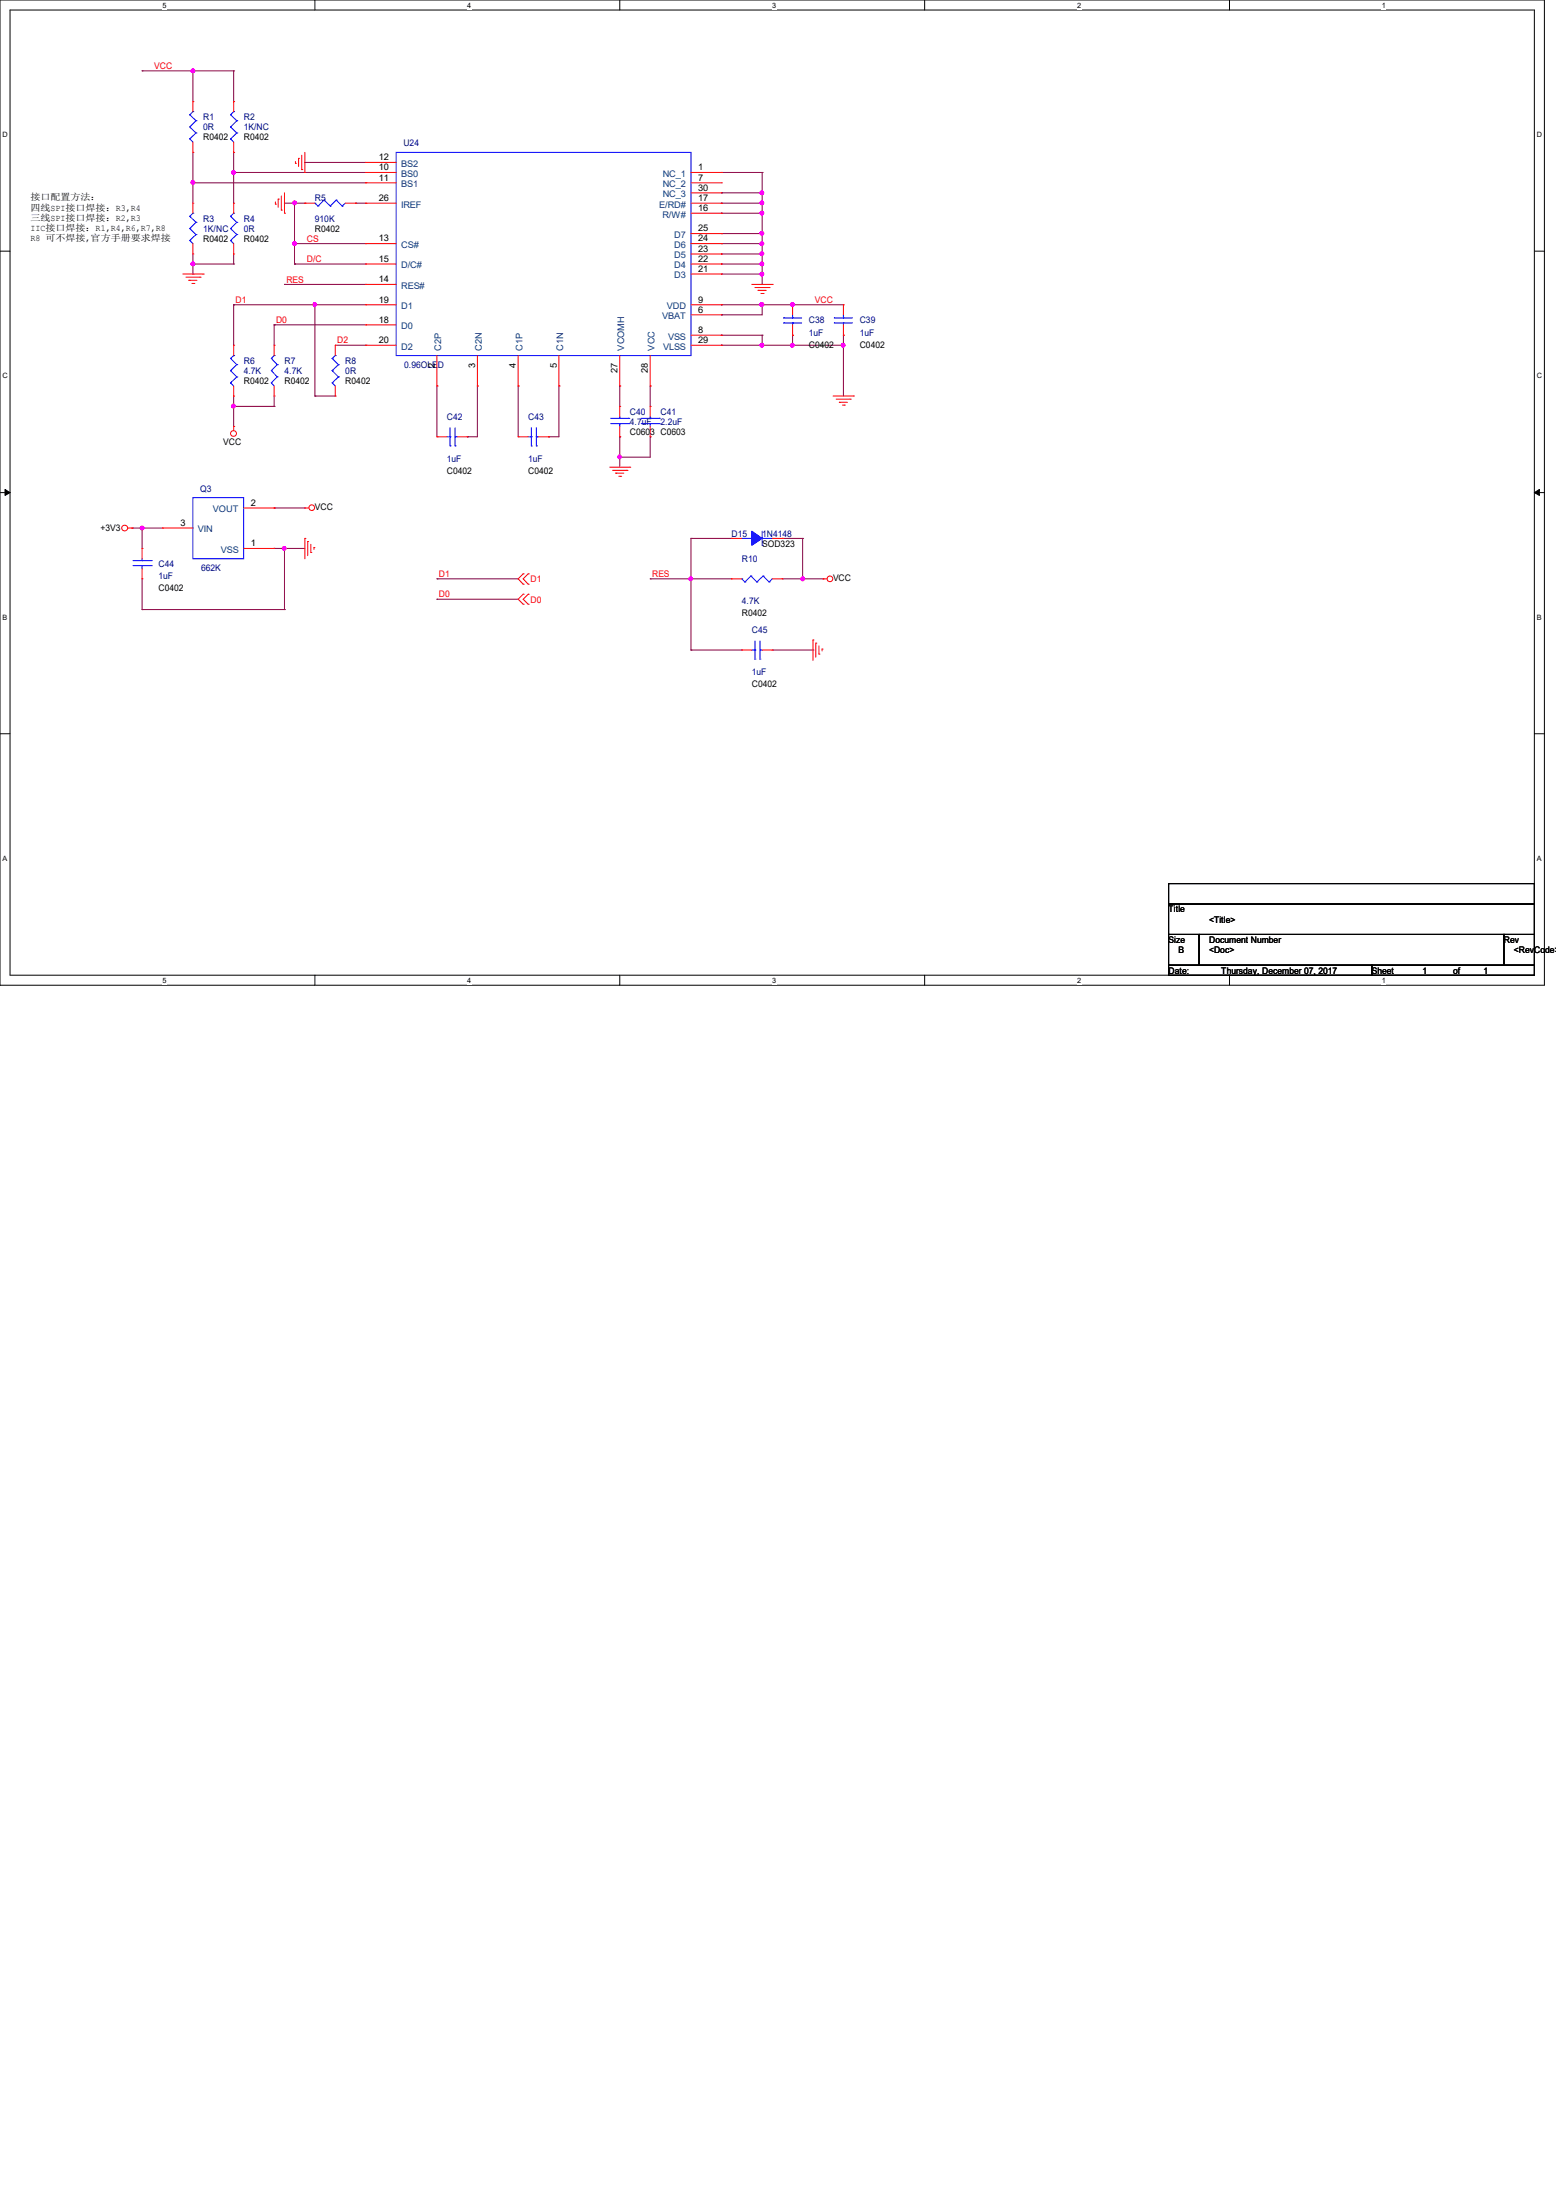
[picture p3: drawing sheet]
<svg xmlns="http://www.w3.org/2000/svg" width="210mm" height="297mm" viewBox="0 0 210 297" stroke-linecap="round" stroke-linejoin="round" font-family="sans-serif">
<path d="M0 0h208.4v133h-208.4zM1.4 1.4h205.7v130.3h-205.7z" fill="none" stroke="#000" stroke-width=".13"/>
<g fill="#fff">
<path d="M21.9 .1h.6v1.1h-.6z"/>
<path d="M21.9 131.8h.6v1.1h-.6z"/>
</g>
<path d="M42.5 0v1.4M42.5 131.7v1.3" fill="none" stroke="#000" stroke-width=".13"/>
<g fill="#fff">
<path d="M63.1 .1h.5v1.1h-.5z"/>
<path d="M63.1 131.8h.5v1.1h-.5z"/>
</g>
<path d="M83.7 0v1.4M83.7 131.7v1.3" fill="none" stroke="#000" stroke-width=".13"/>
<g fill="#fff">
<path d="M104.2 .1h.6v1.1h-.6z"/>
<path d="M104.2 131.8h.6v1.1h-.6z"/>
</g>
<path d="M124.8 0v1.4M124.8 131.7v1.3" fill="none" stroke="#000" stroke-width=".13"/>
<g fill="#fff">
<path d="M145.4 .1h.5v1.1h-.5z"/>
<path d="M145.4 131.8h.5v1.1h-.5z"/>
</g>
<path d="M165.9 0v1.4M165.9 131.7v1.3" fill="none" stroke="#000" stroke-width=".13"/>
<g fill="#fff">
<path d="M186.5 .1h.6v1.1h-.6z"/>
<path d="M186.5 131.8h.6v1.1h-.6z"/>
<path d="M.3 17.6h.8v1.1h-.8z"/>
<path d="M207.4 17.6h.8v1.1h-.8z"/>
<path d="M.3 50.2h.8v1.1h-.8z"/>
<path d="M207.4 50.2h.8v1.1h-.8z"/>
</g>
<path d="M0 33.9h1.4M207.1 33.9h1.3" fill="none" stroke="#000" stroke-width=".13"/>
<g fill="#fff">
<path d="M.3 82.8h.7v1.1h-.7z"/>
<path d="M207.4 82.8h.7v1.1h-.7z"/>
</g>
<path d="M0 66.5h1.4M207.1 66.5h1.3" fill="none" stroke="#000" stroke-width=".13"/>
<path d="M.7 66.1l.7 .4-.7 .4zM207.1 66.5l.7-.4v.8z" fill="#000" stroke="#000" stroke-width=".13"/>
<g fill="#fff">
<path d="M.3 115.3h.7v1.1h-.7z"/>
<path d="M207.4 115.3h.7v1.1h-.7z"/>
</g>
<path d="M0 99.1h1.4M207.1 99.1h1.3M157.7 119.3h49.4v2.7h-49.4zM157.7 122h49.4v4.2h-49.4zM157.7 126.2h4.1v4.1h-4.1zM157.7 130.3h27.5v1.4h-27.5zM161.8 126.2h41.2v4.1h-41.2zM185.2 130.3h21.9v1.4h-21.9zM203 126.2h4.1v4.1h-4.1z" fill="none" stroke="#000" stroke-width=".13"/>
<g fill="none" stroke="#800040" stroke-width=".13">
<path d="M19.2 9.6h.1M19.2 9.6h12.3M26 9.6h.1M26 9.6v4.1M31.5 9.6h.1M31.5 9.6v4.1M26 24.7h.1M26 35.6h.1M26 37h.1M26 35.6h5.5M26 24.7h23.4M26 20.6v6.8"/>
<path d="M26 34.3v2.7M31.5 23.3h.1M31.5 35.6h.1M31.5 23.3h17.9M31.5 20.6v6.8M31.5 34.3v1.3M38.4 38.4h.1M38.4 27.4h2.7M38.4 38.4h11M39.8 27.4h.1M39.8 32.9h.1M39.8 35.6h.1"/>
<path d="M39.8 32.9h9.6M39.8 35.6h9.6M39.8 27.4v8.2M41.1 21.9h.1M41.1 27.4h.1M41.1 21.9h8.3M48 27.4h.1M48 27.4h1.4M97.4 23.3h.1M97.4 26h.1M97.4 27.4h.1M97.4 28.8h.1"/>
<path d="M97.4 31.5h.1M97.4 32.9h.1M97.4 34.3h.1M97.4 35.6h.1M97.4 37h.1M97.4 23.3h5.5M97.4 26h5.5M97.4 27.4h5.5M97.4 28.8h5.5M97.4 31.5h5.5M97.4 32.9h5.5M97.4 34.3h5.5"/>
<path d="M97.4 35.6h5.5M97.4 37h5.5M102.9 23.3h.1M102.9 26h.1M102.9 28.8h.1M102.9 31.5h.1M102.9 37h.1M102.9 27.4h.1M102.9 35.6h.1M102.9 34.3h.1M102.9 32.9h.1M102.9 23.3v15.1"/>
<path d="M31.5 41.1h.1M31.5 54.9h.1M31.5 57.6h.1M31.5 41.1h17.9M31.5 41.1v5.5M31.5 53.5v4.1M31.5 54.9h5.5M37 43.9h.1M37 54.9h.1M37 43.9h12.4M37 43.9v2.7M37 53.5v1.4"/>
<path d="M42.5 41.1h.1M42.5 53.5h.1M42.5 53.5h2.8M42.5 41.1v12.4M45.3 46.6h4.1M49.4 46.6h.1M59 52.1h.1M59 52.1v6.9M63.1 59h.1M64.4 52.1h.1M64.4 52.1v6.9h-1.3M69.9 52.1h.1"/>
<path d="M69.9 52.1v6.9M74 59h.1M75.4 52.1h.1M75.4 52.1v6.9h-1.4M83.7 52.1h.1M83.7 59h.1M83.7 52.1v2.8M83.7 59v4.1M87.8 52.1h.1M87.8 59h.1M87.8 52.1v2.8M87.8 59v2.7h-4.1"/>
<path d="M97.4 41.1h.1M97.4 42.5h.1M97.4 46.6h.1M97.4 45.3h.1M97.4 41.1h16.4M97.4 46.6h16.4M97.4 45.3h5.5M102.9 41.1h.1M102.9 45.3h.1M102.9 46.6h.1M102.9 41.1v1.4h-5.5M102.9 45.3v1.3"/>
<path d="M107 41.1h.1M107 46.6h.1M107 45.3h.1M107 45.3v1.3M113.8 46.6h.1M113.8 45.3h.1M113.8 45.3v8.2M17.8 71.3h.1M17.8 71.3h4.1M19.2 71.3h.1M19.2 71.3v2.7M19.2 78.1v4.2"/>
<path d="M37 68.6h.1M37 74h.1M37 68.6h4.1M37 74h4.1M38.4 74h.1M38.4 74v8.3M59 78.1h.1M59 78.1h10.9M83.7 61.7h.1M87.8 78.1h.1M87.8 78.1h10.9M93.3 78.1h.1"/>
<path d="M93.3 72.7h.1M93.3 72.7v15.1M93.3 72.7h5.4M105.6 78.1h5.5M105.6 72.7h2.7M108.3 78.1h.1M108.3 72.7h.1M108.3 72.7v5.4M111.1 78.1h.1M19.2 82.3h.1M19.2 82.3h19.2M38.4 82.3h.1"/>
<path d="M59 80.9h.1M59 80.9h10.9M93.3 87.8h.1M93.3 87.8h6.8M104.2 87.8h5.5M109.7 87.8h.1"/>
</g>
<g fill="#f0f" stroke="#f0f" stroke-width=".13">
<circle cx="102.8" cy="26" r=".25"/>
<circle cx="102.8" cy="28.8" r=".25"/>
<circle cx="102.8" cy="31.5" r=".25"/>
<circle cx="102.8" cy="34.2" r=".25"/>
<circle cx="102.8" cy="35.6" r=".25"/>
<circle cx="102.8" cy="37" r=".25"/>
<circle cx="106.9" cy="41.1" r=".25"/>
<circle cx="102.8" cy="41.1" r=".25"/>
<circle cx="113.8" cy="46.6" r=".25"/>
<circle cx="106.9" cy="46.6" r=".25"/>
<circle cx="83.6" cy="61.7" r=".24"/>
<circle cx="102.8" cy="27.4" r=".25"/>
<circle cx="102.8" cy="32.9" r=".25"/>
<circle cx="102.8" cy="46.6" r=".25"/>
<circle cx="39.8" cy="27.4" r=".25"/>
<circle cx="26" cy="24.6" r=".25"/>
<circle cx="31.5" cy="23.3" r=".25"/>
<circle cx="26" cy="35.6" r=".25"/>
<circle cx="26" cy="9.6" r=".25"/>
<circle cx="31.5" cy="54.8" r=".25"/>
<circle cx="42.5" cy="41.1" r=".24"/>
<circle cx="19.2" cy="71.3" r=".25"/>
<circle cx="38.4" cy="74" r=".25"/>
<circle cx="39.8" cy="32.9" r=".25"/>
<circle cx="93.2" cy="78.1" r=".25"/>
<circle cx="108.3" cy="78.1" r=".25"/>
</g>
<g fill="none" stroke="#f00" stroke-width=".13">
<path d="M26 13.7h.1M26 13.7v1.4M26 19.2v1.4M31.5 13.7h.1M31.5 13.7v1.4M31.5 19.2v1.4M24.7 37h2.7M25.1 37.4h1.9M25.5 37.8h.1M25.5 37.8h1.1M25.9 38.3h.3M26 20.6h.1"/>
<path d="M26 34.3h.1M26 27.4h.1M26 27.4v1.4M26 32.9v1.4M26.2 38.3h.1M27 37.4h.1M27.4 37h.1M31.5 34.3h.1M31.5 27.4h.1M31.5 20.6h.1M31.5 27.4v1.4M31.5 32.9v1.4"/>
<path d="M37.2 27.6h.1M37.2 27.3v.3M37.5 26.9h.1M37.5 26.9v1.1M38 28.4h.1M38 26.5v1.9M38.4 28.8h.1M38.4 26v2.8M39.9 22.1h.1M39.9 21.8v.3M40.3 21.4h.1M40.3 21.4v1.1"/>
<path d="M40.7 22.9h.1M40.7 21v1.9M41.1 23.3h.1M41.1 27.4h.1M41.1 20.6v2.7M41.1 27.4h1.4M46.6 27.4h1.4M48 27.4h.1M49.4 21.9h.1M49.4 23.3h.1M49.4 24.7h.1M49.4 27.4h.1"/>
<path d="M49.4 32.9h.1M49.4 35.6h.1M49.4 38.4h.1M49.4 38.4h4.1M49.4 21.9h4.1M49.4 23.3h4.1M49.4 24.7h4.1M49.4 27.4h4.1M49.4 32.9h4.1M49.4 35.6h4.1M93.3 37h4.1M93.3 23.3h4.1"/>
<path d="M93.3 24.7h4.1M93.3 27.4h4.1M93.3 32.9h4.1M93.3 35.6h4.1M93.3 34.3h4.1M93.3 31.5h4.1M93.3 26h4.1M93.3 28.8h4.1M97.4 37h.1M97.4 35.6h.1M97.4 34.3h.1M97.4 32.9h.1"/>
<path d="M97.4 31.5h.1M97.4 23.3h.1M97.4 24.7h.1M97.4 26h.1M97.4 27.4h.1M97.4 28.8h.1M101.5 38.4h2.7M101.9 38.8h1.9M102.3 39.2h.1M102.3 39.2h1.1M102.7 39.6h.3M103 39.6h.1"/>
<path d="M103.8 38.8h.1M104.2 38.4h.1M31.5 57.6h.1M31.5 53.5h.1M31.5 46.6h.1M31.5 46.6v1.4M31.5 52.1v1.4M31.5 57.6v.5M37 53.5h.1M37 46.6h.1M37 46.6v1.4M37 52.1v1.4"/>
<path d="M45.3 53.5h.1M45.3 46.6h.1M45.3 46.6v1.4M45.3 52.1v1.4M49.4 41.1h.1M49.4 43.9h.1M49.4 46.6h.1M49.4 41.1h4.1M49.4 43.9h4.1M49.4 46.6h4.1M59 52.1h.1M59 59h.1"/>
<path d="M59 59h1.3M59 48v4.1M61.7 59h1.4M63.1 59h.1M64.4 52.1h.1M64.4 48v4.1M69.9 59h.1M69.9 52.1h.1M69.9 59h1.4M69.9 48v4.1M72.7 59h1.3M74 59h.1"/>
<path d="M75.4 52.1h.1M75.4 48v4.1M83.7 52.1h.1M83.7 54.9h.1M83.7 59h.1M83.7 48v4.1M83.7 54.9v1.3M83.7 57.6v1.4M87.8 52.1h.1M87.8 54.9h.1M87.8 59h.1M87.8 48v4.1"/>
<path d="M87.8 54.9v1.3M87.8 57.6v1.4M93.3 41.1h4.1M93.3 46.6h4.1M93.3 45.3h4.1M93.3 42.5h4.1M97.4 46.6h.1M97.4 45.3h.1M97.4 42.5h.1M97.4 41.1h.1M107 45.3h.1M107 41.1h.1"/>
<path d="M107 41.1v1.4M107 43.9v1.4M112.4 53.5h2.8M112.9 53.9h1.9M113.3 54.3h.1M113.3 54.3h1.1M113.7 54.7h.3M113.8 45.3h.1M113.8 41.1h.1M113.8 41.1v1.4M113.8 43.9v1.4M114 54.7h.1"/>
<path d="M114.8 53.9h.1M115.2 53.5h.1M17.3 71.3h.5M17.8 71.3h.1M19.2 74h.1M19.2 78.1h.1M19.2 74v1.4M19.2 76.8v1.3M21.9 71.3h.1M21.9 71.3h4.1M32.9 68.6h4.1M32.9 74h4.1"/>
<path d="M37 68.6h.1M37 74h.1M41.1 68.6h.1M41.1 72.7h.1M41.1 72.7v2.7M41.1 68.6h.6M41.5 73.1h.1M41.5 73.1v1.9M42 74.6h.1M42 73.5v1.1M42.4 73.9h.1M42.4 73.9v.3"/>
<path d="M70.6 77.5h.1M70.6 78.9h.1M70.6 77.5l-.7 .6 .7 .8M71.3 78.9h.1M71.3 77.5h.1M71.3 77.5l-.7 .6 .7 .8M82.3 63.1h2.7M82.7 63.5h1.9M83.1 63.9h.1M83.1 63.9h1.1M83.5 64.3h.3M83.8 64.3h.1"/>
<path d="M84.6 63.5h.1M85 63.1h.1M98.7 78.1h.1M98.7 72.7h.1M98.7 78.1h1.4M98.7 72.7h1.4M104.2 78.1h1.4M104.2 72.7h1.4M105.6 78.1h.1M105.6 72.7h.1M111.1 78.1h.1M111.1 78.1h.5"/>
<path d="M70.6 80.2h.1M70.6 81.6h.1M70.6 80.2l-.7 .7 .7 .7M71.3 81.6h.1M71.3 80.2h.1M71.3 80.2l-.7 .7 .7 .7M100.1 87.8h.1M100.1 87.8h1.4M102.9 87.8h1.3M104.2 87.8h.1M109.7 86.4h.1M109.7 86.4v2.8"/>
<path d="M110.1 86.8h.1M110.1 86.8v1.9M110.5 88.3h.1M110.5 87.2v1.1M111 87.6h.1M111 87.6v.3"/>
<circle cx="31.5" cy="58.5" r=".39"/>
<circle cx="16.8" cy="71.3" r=".39"/>
<circle cx="42.1" cy="68.5" r=".38"/>
<circle cx="112" cy="78.1" r=".38"/>
</g>
<g fill="none" stroke="#00f" stroke-width=".13">
<path d="M25.6 18.8h.1M25.6 17.1h.1M25.6 15.5h.1M25.6 18.8l.4 .4M25.6 17.1l.9 .8M25.6 15.5l.9 .8M26 15.1h.1M26 15.1l-.4 .4M26.5 17.9h.1M26.5 16.3h.1M26.5 17.9l-.9 .9M26.5 16.3l-.9 .8"/>
<path d="M31.1 18.8h.1M31.1 17.1h.1M31.1 15.5h.1M31.1 18.8l.4 .4M31.1 17.1l.9 .8M31.1 15.5l.9 .8M31.5 15.1h.1M31.5 15.1l-.4 .4M32 17.9h.1M32 16.3h.1M32 17.9l-.9 .9M32 16.3l-.9 .8"/>
<path d="M25.6 32.5h.1M25.6 30.9h.1M25.6 29.2h.1M25.6 32.5l.4 .4M25.6 30.9l.9 .8M25.6 29.2l.9 .8M26 28.8h.1M26 28.8l-.4 .4M26.5 31.7h.1M26.5 30h.1M26.5 31.7l-.9 .8M26.5 30l-.9 .9"/>
<path d="M31.1 32.5h.1M31.1 30.9h.1M31.1 29.2h.1M31.1 32.5l.4 .4M31.1 30.9l.9 .8M31.1 29.2l.9 .8M31.5 28.8h.1M31.5 28.8l-.4 .4M32 31.7h.1M32 30h.1M32 31.7l-.9 .8M32 30l-.9 .9"/>
<path d="M42.5 27.4h.1M42.5 27.4l.4 .4M42.9 27.8h.1M43.7 27h.1M43.7 27l.9 .8M43.7 27l-.8 .8M44.6 27.8h.1M45.4 27h.1M45.4 27l.8 .8M45.4 27l-.8 .8M46.2 27.8h.1M46.6 27.4l-.4 .4"/>
<path d="M53.5 20.6h39.8v27.4h-39.8zM31.1 51.7h.1M31.1 50h.1M31.1 48.4h.1M31.1 51.7l.4 .4M31.1 50l.9 .9M31.1 48.4l.9 .8M31.5 48h.1M31.5 48l-.4 .4M32 50.9h.1M32 49.2h.1M32 50.9l-.9 .8"/>
<path d="M32 49.2l-.9 .8M36.6 51.7h.1M36.6 50h.1M36.6 48.4h.1M36.6 51.7l.4 .4M36.6 50l.8 .9M36.6 48.4l.8 .8M37 48h.1M37 48l-.4 .4M37.4 50.9h.1M37.4 49.2h.1M37.4 50.9l-.8 .8"/>
<path d="M37.4 49.2l-.8 .8M44.8 51.7h.1M44.8 50h.1M44.8 48.4h.1M44.8 51.7l.5 .4M44.8 50l.9 .9M44.8 48.4l.9 .8M45.3 48h.1M45.3 48l-.5 .4M45.7 50.9h.1M45.7 49.2h.1M45.7 50.9l-.9 .8"/>
<path d="M45.7 49.2l-.9 .8M60.3 59h.4M60.7 59h.1M60.7 57.7v2.5M61.4 59h.1M61.4 59h.3M61.4 57.7v2.5M71.3 59h.4M71.7 59h.1M71.7 57.7v2.5M72.4 59h.1M72.4 59h.3"/>
<path d="M72.4 57.7v2.5M82.4 57.2h2.5M82.4 56.5h2.5M83.7 56.5h.1M83.7 57.2h.1M83.7 56.2v.3M83.7 57.2v.4M84.9 57.2h.1M84.9 56.5h.1M86.5 57.2h2.5M86.5 56.5h2.5M87.8 56.5h.1"/>
<path d="M87.8 57.2h.1M87.8 56.2v.3M87.8 57.2v.4M89 57.2h.1M89 56.5h.1M105.7 42.9h.1M105.7 43.6h.1M105.7 42.9h2.5M105.7 43.6h2.5M107 43.6h.1M107 42.9h.1M107 42.5v.4"/>
<path d="M107 43.6v.3M112.6 42.9h.1M112.6 43.6h.1M112.6 42.9h2.5M112.6 43.6h2.5M113.8 43.6h.1M113.8 42.9h.1M113.8 42.5v.4M113.8 43.6v.3M17.9 76.4h2.5M17.9 75.7h2.5M19.2 75.7h.1"/>
<path d="M19.2 76.4h.1M19.2 75.4v.3M19.2 76.4v.4M20.4 76.4h.1M20.4 75.7h.1M26 67.2h6.9v8.2h-6.9zM60.7 60.2h.1M61.4 60.2h.1M71.7 60.2h.1M72.4 60.2h.1M100.1 78.1h.1M100.1 78.1l.4 .5"/>
<path d="M100.1 72.7h1.4M100.5 78.6h.1M101.3 77.8h.1M101.3 77.8l.9 .8M101.3 77.8l-.8 .8M101.5 72.7h.1M102.2 78.6h.1M102.9 73.6h.1M102.9 71.7v1.9M102.9 72.7h1.3M103 77.8h.1M103 77.8l.8 .8"/>
<path d="M103 77.8l-.8 .8M103.8 78.6h.1M104.2 72.7h.1M104.2 78.1l-.4 .5M101.5 87.8h.4M101.9 89h.1M101.9 87.8h.1M101.9 86.5v2.5M102.6 87.8h.1M102.6 89h.1M102.6 87.8h.3M102.6 86.5v2.5"/>
</g>
<path d="M101.5 71.7l1.4 1-1.4 .9z" fill-rule="evenodd" fill="#00f" stroke="#00f" stroke-width=".13"/>
<g font-size="1.2" fill="#f00">
<text x="20.8" y="9.3">VCC</text>
<text x="41.4" y="32.6">CS</text>
<text x="41.4" y="35.4">D/C</text>
<text x="31.8" y="40.9">D1</text>
<text x="38.6" y="38.1">RES</text>
<text x="110" y="40.9">VCC</text>
<text x="37.3" y="43.6">D0</text>
<text x="45.5" y="46.4">D2</text>
<text x="59.2" y="77.9">D1</text>
<text x="88" y="77.9">RES</text>
<text x="59.2" y="80.6">D0</text>
<text x="71.6" y="78.6">D1</text>
<text x="71.6" y="81.4">D0</text>
</g>
<g font-size="1.2" fill="#000080">
<text x="27.4" y="16.2">R1</text>
<text x="27.4" y="17.6">0R</text>
<text x="32.9" y="16.2">R2</text>
<text x="32.9" y="17.6">1K/NC</text>
<text x="54.4" y="19.8">U24</text>
<text x="27.4" y="29.9">R3</text>
<text x="32.9" y="29.9">R4</text>
<text x="42.5" y="27.2">R5</text>
<text x="42.5" y="29.9">910K</text>
<text x="27.4" y="31.3">1K/NC</text>
<text x="32.9" y="31.3">0R</text>
<text x="109.2" y="43.6">C38</text>
<text x="109.2" y="45.3">1uF</text>
<text x="116" y="43.6">C39</text>
<text x="116" y="45.3">1uF</text>
<text x="32.9" y="49.1">R6</text>
<text x="32.9" y="50.5">4.7K</text>
<text x="38.4" y="49.1">R7</text>
<text x="38.4" y="50.5">4.7K</text>
<text x="46.6" y="49.1">R8</text>
<text x="46.6" y="50.5">0R</text>
<text x="54.6" y="49.7">0.96OLED</text>
<text x="60.3" y="56.7">C42</text>
<text x="71.3" y="56.7">C43</text>
<text x="85" y="56">C40</text>
<text x="85" y="57.4">4.7uF</text>
<text x="89.2" y="56">C41</text>
<text x="89.2" y="57.4">2.2uF</text>
<text x="60.3" y="62.3">1uF</text>
<text x="71.3" y="62.3">1uF</text>
<text x="27" y="66.4">Q3</text>
<text x="21.4" y="76.6">C44</text>
<text x="27.1" y="77.1">662K</text>
<text x="98.7" y="72.4">D15</text>
<text x="100.1" y="75.9">R10</text>
<text x="102.9" y="72.4">1N4148</text>
<text x="21.4" y="78.2">1uF</text>
<text x="100.1" y="81.5">4.7K</text>
<text x="101.5" y="85.5">C45</text>
<text x="101.5" y="91.1">1uF</text>
</g>
<g font-size="1.2">
<text x="27.4" y="19">R0402</text>
<text x="32.9" y="19">R0402</text>
<text x="51.1" y="21.6">12</text>
<text x="51.1" y="23">10</text>
<text x="94.2" y="23">1</text>
<text x="4.1" y="27.1">接口配置方法：</text>
<text x="4.1" y="28.4">四线SPI接口焊接：R3,R4</text>
<text x="4.1" y="29.8">三线SPI接口焊接：R2,R3</text>
<text x="51.1" y="24.4">11</text>
<text x="51.1" y="27.1">26</text>
<text x="94.2" y="24.4">7</text>
<text x="94.2" y="25.7">30</text>
<text x="94.2" y="27.1">17</text>
<text x="94.2" y="28.5">16</text>
<text x="4.1" y="31.2">IIC接口焊接：R1,R4,R6,R7,R8</text>
<text x="4.1" y="32.6">R8 可不焊接,官方手册要求焊接</text>
<text x="27.4" y="32.7">R0402</text>
<text x="32.9" y="32.7">R0402</text>
<text x="42.5" y="31.3">R0402</text>
<text x="51.1" y="32.6">13</text>
<text x="51.1" y="35.3">15</text>
<text x="94.2" y="35.3">22</text>
<text x="94.2" y="34">23</text>
<text x="94.2" y="32.6">24</text>
<text x="94.2" y="31.2">25</text>
<text x="51.1" y="38.1">14</text>
<text x="51.1" y="40.9">19</text>
<text x="94.2" y="40.9">9</text>
<text x="94.2" y="36.7">21</text>
<text x="51.1" y="43.6">18</text>
<text x="51.1" y="46.3">20</text>
<text x="94.2" y="46.3">29</text>
<text x="94.2" y="45">8</text>
<text x="94.2" y="42.2">6</text>
<text x="109.2" y="46.9">C0402</text>
<text x="116" y="46.9">C0402</text>
<text x="32.9" y="51.9">R0402</text>
<text x="38.4" y="51.9">R0402</text>
<text x="46.6" y="51.9">R0402</text>
<text x="58.7" y="49.7" transform="rotate(-90 58.7 49.7)">2</text>
<text x="64.1" y="49.7" transform="rotate(-90 64.1 49.7)">3</text>
<text x="69.6" y="49.7" transform="rotate(-90 69.6 49.7)">4</text>
<text x="75.1" y="49.7" transform="rotate(-90 75.1 49.7)">5</text>
<text x="83.4" y="50.3" transform="rotate(-90 83.4 50.3)">27</text>
<text x="87.5" y="50.3" transform="rotate(-90 87.5 50.3)">28</text>
<text x="85" y="58.7">C0603 C0603</text>
<text x="30.1" y="60.1">VCC</text>
<text x="60.3" y="64">C0402</text>
<text x="71.3" y="64">C0402</text>
<text x="13.5" y="71.6">+3V3</text>
<text x="24.4" y="71">3</text>
<text x="33.9" y="68.3">2</text>
<text x="42.5" y="68.9">VCC</text>
<text x="33.9" y="73.7">1</text>
<text x="102.9" y="73.8">SOD323</text>
<text x="21.4" y="79.8">C0402</text>
<text x="100.1" y="83.1">R0402</text>
<text x="112.4" y="78.5">VCC</text>
<text x="101.5" y="92.8">C0402</text>
<text x="157.7" y="123.2">Title</text>
<text x="163.2" y="124.6">&lt;Title&gt;</text>
<text x="157.7" y="127.3">Size</text>
<text x="157.7" y="131.4">Date:</text>
<text x="159.1" y="128.7">B</text>
<text x="163.2" y="128.7">&lt;Doc&gt;</text>
<text x="163.2" y="127.3">Document Number</text>
<text x="164.8" y="131.4">Thursday, December 07, 2017</text>
<text x="185.2" y="131.4">Sheet</text>
<text x="192" y="131.4">1</text>
<text x="196.1" y="131.4">of</text>
<text x="200.2" y="131.4">1</text>
<text x="203" y="127.3">Rev</text>
<text x="204.3" y="128.7">&lt;RevCode&gt;</text>
</g>
<g font-size="1.2" fill="#004080">
<text x="54.1" y="22.5">BS2</text>
<text x="54.1" y="23.9">BS0</text>
<text x="89.4" y="23.9">NC_1</text>
<text x="54.1" y="25.3">BS1</text>
<text x="54.1" y="28">IREF</text>
<text x="89" y="28">E/RD#</text>
<text x="89.4" y="29.4">R/W#</text>
<text x="89.4" y="25.3">NC_2</text>
<text x="89.4" y="26.6">NC_3</text>
<text x="54.1" y="33.5">CS#</text>
<text x="91" y="34.9">D5</text>
<text x="91" y="33.5">D6</text>
<text x="91" y="32.1">D7</text>
<text x="54.1" y="36.2">D/C#</text>
<text x="54.1" y="39">RES#</text>
<text x="54.1" y="41.7">D1</text>
<text x="90" y="41.7">VDD</text>
<text x="91" y="37.6">D3</text>
<text x="91" y="36.2">D4</text>
<text x="54.1" y="44.4">D0</text>
<text x="54.1" y="47.2">D2</text>
<text x="59.6" y="47.3" transform="rotate(-90 59.6 47.3)">C2P</text>
<text x="65" y="47.3" transform="rotate(-90 65 47.3)">C2N</text>
<text x="70.5" y="47.3" transform="rotate(-90 70.5 47.3)">C1P</text>
<text x="76" y="47.3" transform="rotate(-90 76 47.3)">C1N</text>
<text x="84.2" y="47.3" transform="rotate(-90 84.2 47.3)">VCOMH</text>
<text x="88.3" y="47.3" transform="rotate(-90 88.3 47.3)">VCC</text>
<text x="89.4" y="43.1">VBAT</text>
<text x="89.5" y="47.2">VLSS</text>
<text x="90.2" y="45.8">VSS</text>
<text x="26.7" y="71.9">VIN</text>
<text x="28.7" y="69.2">VOUT</text>
<text x="29.8" y="74.6">VSS</text>
</g>
<g font-size="1">
<text x="21.9" y="1">5</text>
<text x="63.1" y="1">4</text>
<text x="104.2" y="1">3</text>
<text x="145.4" y="1">2</text>
<text x="186.5" y="1">1</text>
<text x=".3" y="18.5">D</text>
<text x="207.4" y="18.5">D</text>
<text x=".3" y="51.1">C</text>
<text x="207.4" y="51.1">C</text>
<text x=".3" y="83.7">B</text>
<text x="207.4" y="83.7">B</text>
<text x=".3" y="116.2">A</text>
<text x="207.4" y="116.2">A</text>
<text x="21.9" y="132.7">5</text>
<text x="63.1" y="132.7">4</text>
<text x="104.2" y="132.7">3</text>
<text x="145.4" y="132.7">2</text>
<text x="186.5" y="132.7">1</text>
</g>
</svg>
